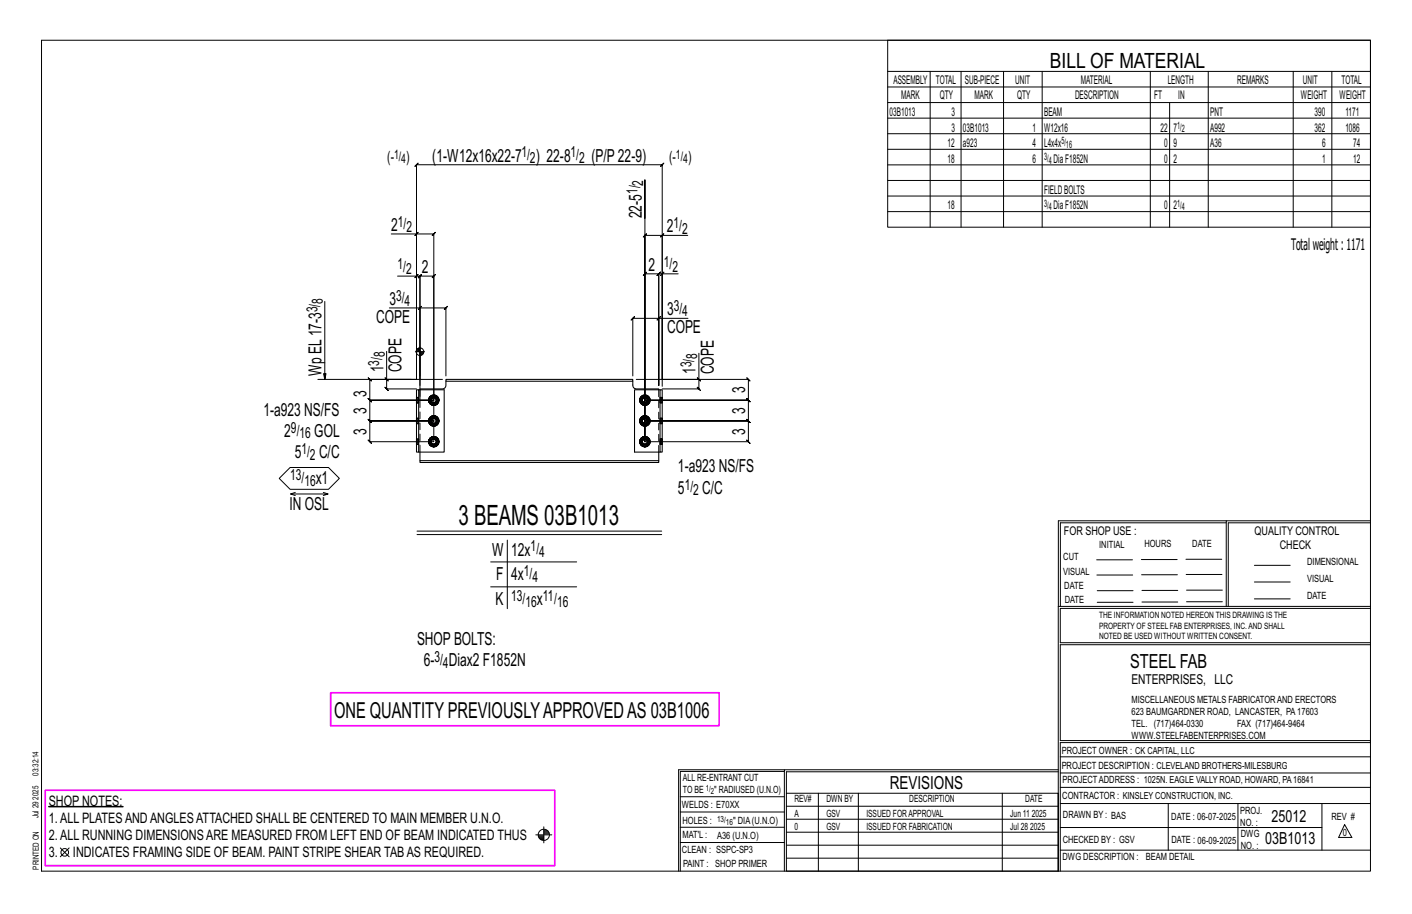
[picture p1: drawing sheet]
<svg xmlns="http://www.w3.org/2000/svg" width="432mm" height="279mm" viewBox="0 0 432 279" stroke-linecap="round" stroke-linejoin="round" font-family="sans-serif">
<path d="M14.9 246.5h22.7v.2h-22.7z" fill="#000" stroke="#000" stroke-width=".31"/>
<g fill="none" stroke="#000" stroke-width=".31">
<path d="M12.7 12.3h406.4v254h-406.4zM271.5 12.3h147.6v57.2h-147.6zM271.5 21.8h147.6M271.5 26.6h147.6M271.5 31.4h147.6M271.5 36.1h147.6M284.5 21.8v47.7M293.9 21.8v47.7M306.9 21.8v47.7M318.7 21.8v47.7M351.8 21.8v47.7M357.7 31.4v38.1"/>
<path d="M369.5 21.8v47.7M395.5 21.8v47.7M407.3 21.8v47.7M271.5 40.9h147.6M271.5 45.6h147.6M271.5 50.4h147.6M271.5 55.2h147.6M271.5 59.9h147.6M119.6 71.5h7.8v44.5v-31.6h-5.8M127.4 71.5h5.3l-.5 .5 1-1-.5 .5v63.5h-19.6l.5 .5-1-1 .5 .5v-6.3l.5 .5-1-1 .5 .5h19.6h-19.6l.5 .5-1-1 .5 .5v-6.4l.5 .5-1-1 1 1-1-1 .5 .5v-6.3l.5 .5-1-1 .5 .5h12.7M127.9 71l-1 1zM197.2 66.7v-11.7v80v-63l-.5 .5 1-1-.5 .5h5.3"/>
<path d="M203 71.5l-1 1zM210.3 72h-7.8v44h26.4l-.5-.5 1 1-.5-.5v6.3l-.5-.5 1 1-.5-.5h-31.7h31.7l-.5-.5 1 1-.5-.5v6.4l-.5-.5 1 1-.5-.5h-31.7h31.7l-.5-.5 1 1-.5-.5v6.3l-.5-.5 1 1-.5-.5h-31.7v-51.3l-.5 .5 1-1-.5 .5h4.3l-.5 .5 1-1-.5 .5v34.1M271.5 64.7h147.6M99.3 92.2v23.8l-.4-1.8h.8l-.4 1.8M119.1 94.1h9.3v23.7M126.9 84.9l1-1zM127.4 84.4h1l-.5 .5 1-1-.5 .5v37.9M128.4 94.1l-.5 .5 1-1zM128.4 94.1h8l-.5 .5 1-1-.5 .5v20.8M201 97.8l1-1zM201.5 97.3h-8l.5-.5-1 1 .5-.5v17.6M202.5 83.7h-1l.5-.5-1 1 .5-.5v34.1v-20.5h8.9"/>
<path d="M203 83.2l-1 1zM207.4 83.7h-4.9v34.4M97.2 116h30.2v-65.6l-.5 .5 1-1-.5 .5h75.1l-.5 .5 1-1-.5 .5v65.6M117.7 115.5l1 1zM118.2 107.4v8.6h17.1M118.2 116v2.9l-.5-.5 1 1-.5-.5h9.2M127 107.5h2.8M127.4 107v.5M127.6 106.7v.8M127.8 106.5v1M128 106.4v1.1M128.2 106.4v1.1"/>
<path d="M128.4 116v-31.6l-.5 .5 1-1-.5 .5h4.3l-.5 .5 1-1-.5 .5v37.9h-19.6h19.6M128.4 106.1v8.8M128.6 107.5v1.2M128.9 107.5v1.1M129.1 107.5v1M129.3 107.5v.8M129.5 107.5v.5M213.2 115.5l1 1zM213.7 108v8h-19.1M213.7 116v2.9l-.5-.5 1 1-.5-.5h-11.2M131.1 135h.5M131.1 128.7h.5"/>
<path d="M131.1 122.3h.5M131.3 134.4l.4 .2-.1 .4M131.3 128.1l.4 .2-.1 .4M131.3 121.7l.4 .2-.1 .4M131.6 136.1l.5 .3M131.6 129.8l.5 .3M131.6 123.4l.5 .3M131.6 135l.1 .4-.4 .2M131.6 128.7l.1 .4-.4 .2M131.6 122.3l.1 .4-.4 .2M131.7 134.6l.2-.3-.3-.3a1.52 1.52 0 0 0 0 2.1l.3-.3-.2-.4M131.7 128.3l.2-.3-.3-.4a1.52 1.52 0 0 0 0 2.2l.3-.4-.2-.3"/>
<path d="M131.7 121.9l.2-.3-.3-.3a1.52 1.52 0 0 0 0 2.1l.3-.3-.2-.4M131.9 135.8l.4 .2-.2 .4 .6 .1M131.9 129.4l.4 .2-.2 .5 .6 .1M131.9 123.1l.4 .2-.2 .4 .6 .1M132.1 133.6l-.5 .4M132.1 127.3l-.5 .3M132.1 120.9l-.5 .4M132.3 136l.4 .1v.4l.5-.1M132.3 129.6l.4 .1v.5l.5-.1M132.3 123.3l.4 .1v.4l.5-.1M132.7 133.5l-.6 .1 .2 .5-.4 .2M132.7 134l.4 .1 .1-.5 .5 .4-.3 .3"/>
<path d="M132.7 127.2l-.6 .1 .2 .4-.4 .3M132.7 127.7h.4l.1-.4 .5 .3-.3 .4M132.7 120.8l-.6 .1 .2 .5-.4 .2M132.7 121.3l.4 .1 .1-.5 .5 .4-.3 .3M133.1 134.1l.3 .2 .3 .7h.5l-.1 .6M133.1 127.7l.3 .3 .3 .7h.5l-.1 .6M133.1 121.4l.3 .2 .3 .7h.5l-.1 .6M133.2 133.6l-.5-.1v.5l-.4 .1M133.2 127.3l-.5-.1v.5h-.4M133.2 120.9l-.5-.1v.5l-.4 .1M133.4 135.8l.3 .3-.5 .3-.1-.4-.4 .1M133.4 129.4l.3 .4-.5 .3-.1-.5-.4 .1"/>
<path d="M133.4 123.1l.3 .3-.5 .3-.1-.4-.4 .1M133.6 135.4l.5 .2-.4 .5M133.6 129.1l.5 .2-.4 .5M133.6 122.7l.5 .2-.4 .5M133.7 135l-.3 .8-.3 .2M133.7 128.7l-.3 .7-.3 .2M133.7 122.3l-.3 .8-.3 .2M133.7 134l.4 .4-.5 .2M133.7 127.6l.4 .5-.5 .2M133.7 121.3l.4 .4-.5 .2M134.1 134.4l.1 .6M134.1 128.1l.1 .6"/>
<path d="M134.1 121.7l.1 .6M195.7 135h.5M195.7 128.7h.5M195.7 122.3h.5M195.8 121.7l.5 .2-.1 .4M195.8 128.1l.5 .2-.1 .4M195.8 134.4l.5 .2-.1 .4M196.1 123.4l.5 .3M196.1 129.8l.5 .3M196.1 136.1l.5 .3M196.2 122.3l.1 .4-.5 .2M196.2 128.7l.1 .4-.5 .2"/>
<path d="M196.2 135l.1 .4-.5 .2M196.3 121.9l.2-.3-.4-.3a1.52 1.52 0 0 0 0 2.1l.4-.3-.2-.4M196.3 128.3l.2-.3-.4-.4a1.52 1.52 0 0 0 0 2.2l.4-.4-.2-.3M196.3 134.6l.2-.3-.4-.3a1.52 1.52 0 0 0 0 2.1l.4-.3-.2-.4M196.5 123.1l.3 .2-.2 .4 .6 .1M196.5 129.4l.3 .2-.2 .5 .6 .1M196.5 135.8l.3 .2-.2 .4 .6 .1M196.6 120.9l-.5 .4M196.6 127.3l-.5 .3M196.6 133.6l-.5 .4M196.8 123.3l.4 .1v.4l.6-.1M196.8 129.6l.4 .1v.5l.6-.1"/>
<path d="M196.8 136l.4 .1v.4l.6-.1M197.2 120.8l-.6 .1 .2 .5-.3 .2M197.2 121.3l.4 .1 .2-.5 .5 .4-.4 .3M197.2 127.2l-.6 .1 .2 .4-.3 .3M197.2 127.7h.4l.2-.4 .5 .3-.4 .4M197.2 133.5l-.6 .1 .2 .5-.3 .2M197.2 134l.4 .1 .2-.5 .5 .4-.4 .3M197.6 121.4l.3 .2 .3 .7h.5l-.1 .6M197.6 127.7l.3 .3 .3 .7h.5l-.1 .6M197.6 134.1l.3 .2 .3 .7h.5l-.1 .6M197.8 120.9l-.6-.1v.5l-.4 .1M197.8 127.3l-.6-.1v.5h-.4"/>
<path d="M197.8 133.6l-.6-.1v.5l-.4 .1M197.9 123.1l.4 .3-.5 .3-.2-.4-.4 .1M197.9 129.4l.4 .4-.5 .3-.2-.5-.4 .1M197.9 135.8l.4 .3-.5 .3-.2-.4-.4 .1M198.2 122.7l.4 .2-.3 .5M198.2 129.1l.4 .2-.3 .5M198.2 135.4l.4 .2-.3 .5M198.2 122.3l-.3 .8-.3 .2M198.2 128.7l-.3 .7-.3 .2M198.2 135l-.3 .8-.3 .2M198.3 121.3l.3 .4-.4 .2M198.3 127.6l.3 .5-.4 .2"/>
<path d="M198.3 134l.3 .4-.4 .2M198.6 121.7l.1 .6M198.6 128.1l.1 .6M198.6 134.4l.1 .6M85.4 146.2l3.3-3.3h11.8l3.3 3.3-3.3 3.4h-11.8zM88.9 151h11.4l-1.4 .5M90.3 150.5l-1.4 .5 1.4 .5M98.9 150.5l1.4 .5M375 159.8h-50.7v25.6M375 159.2h-51.3l-.1 107.1M419.1 159.2h-44.1v26.2M419.1 159.8h-43.5v25.6"/>
<path d="M127.5 162.4h74.8M127.5 163.4h74.8M150.1 171.8h26.2M150.1 179.4h26.2M155.1 165.1v21M335.4 171.1h10.9M335.4 175.8h11M349 171h11M349.1 175.7h11M362.7 171h10.9M362.7 175.6h11M383.6 172.8h11"/>
<path d="M383.6 177.9h11M323.7 185.4h95.4M335.5 184.1h11M335.5 180.6h11M349.2 184h11M349.2 180.5h11M362.9 180.4h10.9M362.9 184h10.9M383.6 183.1h11M419.1 186h-94.9v10.5h94.9M419.1 197.1h-94.9v29.3h94.9v.6h-94.9v39.3M239.9 235.8h-31.9v30.5"/>
<path d="M239.9 235.3h-32.4v31M323.6 235.3h-83.7v31M323.6 235.9h-83.1v6.6M324.2 236.3h94.9M324.2 231.4h94.9M18.4 259.2l2.7 2.7M21.1 259.2l-2.7 2.7M163.8 255.2h5M164.6 255.5h1.7M164.7 255.8h1.6M164.8 256.1h1.5M165 256.4h1.3"/>
<path d="M165.4 256.6h.9M166.3 252.8v4.9M166.3 254.1h1.3M166.3 253.8h.9M166.3 254.6h1.6M166.3 254.3h1.5M166.3 254.9h1.7M208 252.9h31.9M208 257.5h31.9M208 243.6h31.9M208 248.2h31.9M240.5 242.5h83.1v23.8h-83.1z"/>
<path d="M240.5 258.4h83.1M240.5 254.4h83.1M240.5 250.4h83.1M240.5 246.5h83.1M250.3 242.5v23.8M262.5 242.5v23.8M306.5 242.5v23.8M324.2 253h80.1M324.2 245.6h94.9M324.2 259.9h94.9M324.2 240.7h94.9M357.3 245.6v14.3"/>
<path d="M378.6 245.6v14.3M404.3 245.6v14.3M411.2 252.1l2.2 3.9h-4zM240.5 262.3h83.1"/>
<circle cx="128.4" cy="107.5" r="1.16"/>
<circle cx="166.3" cy="255.2" r="1.71"/>
<circle cx="19.8" cy="260.6" r="1.17"/>
</g>
<path d="M101.1 211.8h118.8v10.1h-118.8zM13.8 241.6h155.8v23h-155.8z" fill="none" stroke="#f0f" stroke-width=".5"/>
<path d="M127.4 119.2h.6v19h-.6zM128 119.2h7.8v19h-7.8M136.4 116h57.1v.5h-57.1zM136.4 116.5v1.3a1.06 1.06 0 0 1-1.1 1.1h-6.9v.3M193.5 116.5v1.3a1.06 1.06 0 0 0 1.1 1.1h6.9v.3M201.8 119.2h.7v19h-.7zM201.8 119.2h-7.8v19h7.8M128.4 138.2v2.6M201.5 138.2v2.6M128.4 140.8h73.1v.6h-73.1z" fill="none" stroke="#000" stroke-width=".32"/>
<g fill="none" stroke="#000" stroke-width=".31" stroke-dasharray="2 1.4">
<path d="M128.4 119.2v19M127.4 135.8l.6 .1zM127.4 135.8v-.2M127.4 135.4v.2h.6v.2M127.4 135v-.3h.6v.3M127.4 134.7v-.3h.6v.3M127.4 134.4v-.2h.6v.2M127.4 134.2h.6M127.4 129.5h.6zM127.4 129.5v-.2M127.4 129v.3h.6v.2M127.4 128.7v-.4h.6v.4"/>
<path d="M127.4 128.3v-.2h.6v.2M127.4 128.1v-.2h.6v.2M127.4 127.9h.6M127.4 123.1l.6 .1zM127.4 123.1v-.2M127.4 122.7v.2h.6v.2M127.4 122.3v-.3h.6v.3M127.4 122v-.3h.6v.3M127.4 121.7v-.2h.6v.2M127.4 121.5h.6M128 135.4v-.4h-.6v.4h.6v.2M128 129v-.3h-.6v.3h.6v.3"/>
<path d="M128 122.7v-.4h-.6v.4h.6v.2M131.1 135l.1 .6zM131.1 128.7l.1 .6zM131.1 122.3l.1 .6zM131.1 135l.2 .6zM131.1 135l.8-1.3-.8 1.3 .8 1.4-.8-1.4h.5M131.1 128.7l.2 .6zM131.1 128.7l.8-1.3-.8 1.3 .8 1.3-.8-1.3h.5M131.1 122.3l.2 .6zM131.1 122.3l.8-1.3-.8 1.3 .8 1.4-.8-1.4h.5M131.2 134.4l-.1 .6zM131.2 135.6l.3 .6z"/>
<path d="M131.2 128.1l-.1 .6zM131.2 129.3l.3 .5zM131.2 121.7l-.1 .6zM131.2 122.9l.3 .6zM131.3 135.6l.4-.2-.1-.4M131.3 134.4l.4 .2-.1 .4M131.3 129.3l.4-.2-.1-.4M131.3 128.1l.4 .2-.1 .4M131.3 122.9l.4-.2-.1-.4M131.3 121.7l.4 .2-.1 .4M131.5 133.9l-.3 .5zM131.5 136.2l.5 .3z"/>
<path d="M131.5 133.9l.5-.3zM131.5 127.6l-.3 .5zM131.5 129.8l.5 .4zM131.5 127.6l.5-.4zM131.5 121.2l-.3 .5zM131.5 123.5l.5 .3zM131.5 121.2l.5-.3zM131.6 136.1l.5 .3zM131.6 136.1l.5 .3M131.6 134l.5-.4zM131.6 134l.5-.4M131.6 129.8l.5 .3z"/>
<path d="M131.6 129.8l.5 .3M131.6 127.6l.5-.3zM131.6 127.6l.5-.3M131.6 123.4l.5 .3zM131.6 123.4l.5 .3M131.6 121.3l.5-.4zM131.6 121.3l.5-.4M131.7 135.4l.6 .6M131.7 134.6l.6-.5M131.7 129.1l.6 .5M131.7 128.3l.6-.6M131.7 122.7l.6 .6"/>
<path d="M131.7 121.9l.6-.5M131.9 135l.1 .4zM131.9 128.7l.1 .4zM131.9 122.3l.1 .4zM131.9 136.4h1.5zM131.9 133.7h1.5zM131.9 130h1.5zM131.9 127.4h1.5zM131.9 123.7h1.5zM131.9 121h1.5zM131.9 134.3l-.3-.3-.5 1 .2-.6v1.2l.3 .5-.3-.5 .3 .5 .3-.3M131.9 128l-.3-.4-.5 1.1 .2-.6v1.2l.3 .5-.3-.5 .3 .5 .3-.4"/>
<path d="M131.9 121.6l-.3-.3-.5 1 .2-.6v1.2l.3 .5-.3-.5 .3 .5 .3-.3M132 134.6l-.1 .4zM132 135.4l.3 .3zM132 134.6l.3-.3zM132 128.3l-.1 .4zM132 129.1l.3 .3zM132 128.3l.3-.3zM132 121.9l-.1 .4zM132 122.7l.3 .3zM132 121.9l.3-.3zM132 136.5l.7 .1zM132 133.6l.7-.2z"/>
<path d="M132 130.2l.7 .1zM132 127.2l.7-.1zM132 123.8l.7 .1zM132 120.9l.7-.2zM132.3 136l.4 .1v.4l-.6-.1 .6 .1-.6-.1zM132.3 135.7l.4 .1zM132.3 134.3l.4-.1zM132.3 129.6l.4 .1v.5l-.6-.1 .6 .1-.6-.1zM132.3 129.4l.4 .1zM132.3 128l.4-.1zM132.3 123.3l.4 .1v.4l-.6-.1 .6 .1-.6-.1zM132.3 123l.4 .1z"/>
<path d="M132.3 121.6l.4-.1zM132.7 133.5l-.6 .1 .6-.1-.6 .1 .2 .5 .4-.1M132.7 136.6l.6-.1zM132.7 136.5l.5-.1zM132.7 136.5l.5-.1M132.7 136.1l.4-.1 .1 .4M132.7 135.8l.4-.1zM132.7 134.2l.4 .1zM132.7 133.5l.5 .1-.5-.1 .5 .1-.1 .5-.4-.1zM132.7 133.4l.6 .2zM132.7 127.2l-.6 .1 .6-.1-.6 .1 .2 .4h.4M132.7 130.3l.6-.1z"/>
<path d="M132.7 130.2l.5-.1zM132.7 130.2l.5-.1M132.7 129.7l.4-.1 .1 .5M132.7 129.5l.4-.1zM132.7 127.9l.4 .1zM132.7 127.2l.5 .1-.5-.1 .5 .1-.1 .4h-.4zM132.7 127.1l.6 .1zM132.7 120.8l-.6 .1 .6-.1-.6 .1 .2 .5 .4-.1M132.7 123.9l.6-.1zM132.7 123.8l.5-.1zM132.7 123.8l.5-.1M132.7 123.4l.4-.1 .1 .4"/>
<path d="M132.7 123.1l.4-.1zM132.7 121.5l.4 .1zM132.7 120.8l.5 .1-.5-.1 .5 .1-.1 .5-.4-.1zM132.7 120.7l.6 .2zM133.1 136l.3-.2M133.1 135.7l.3-.3zM133.1 134.3l.3 .3zM133.1 134.1l.3 .2M133.1 129.6l.3-.2M133.1 129.4l.3-.3zM133.1 128l.3 .3zM133.1 127.7l.3 .3"/>
<path d="M133.1 123.3l.3-.2M133.1 123l.3-.3zM133.1 121.6l.3 .3zM133.1 121.4l.3 .2M133.2 136.4l.5-.3zM133.2 136.4l.5-.3M133.2 133.6l.5 .4zM133.2 133.6l.5 .4M133.2 130.1l.5-.3zM133.2 130.1l.5-.3M133.2 127.3l.5 .3zM133.2 127.3l.5 .3"/>
<path d="M133.2 123.7l.5-.3zM133.2 123.7l.5-.3M133.2 120.9l.5 .4zM133.2 120.9l.5 .4M133.3 136.5l.5-.3zM133.3 133.6l.5 .3zM133.3 130.2l.5-.4zM133.3 127.2l.5 .4zM133.3 123.8l.5-.3zM133.3 120.9l.5 .3zM133.4 134.6l.1 .4zM133.4 128.3l.1 .4z"/>
<path d="M133.4 121.9l.1 .4zM133.4 133.7l.8 1.3zM133.4 127.4l.8 1.3zM133.4 121l.8 1.3zM133.5 135l-.1 .4zM133.5 128.7l-.1 .4zM133.5 122.3l-.1 .4zM133.6 135.4l.5 .2-.4 .5M133.6 134.6l.5-.2-.4-.4M133.6 129.1l.5 .2-.4 .5M133.6 128.3l.5-.2-.4-.5M133.6 122.7l.5 .2-.4 .5"/>
<path d="M133.6 121.9l.5-.2-.4-.4M133.7 136.1l-.3-.3 .3-.8M133.7 134l-.3 .3 .3 .7h.5l-.1 .6M133.7 129.8l-.3-.4 .3-.7M133.7 127.6l-.3 .4 .3 .7h.5l-.1 .6M133.7 123.4l-.3-.3 .3-.8M133.7 121.3l-.3 .3 .3 .7h.5l-.1 .6M133.8 133.9l.3 .5zM133.8 127.6l.3 .5zM133.8 121.2l.3 .5zM134.1 134.4l.1 .6zM134.1 134.4l.1 .6"/>
<path d="M134.1 128.1l.1 .6zM134.1 128.1l.1 .6M134.1 121.7l.1 .6zM134.1 121.7l.1 .6M134.1 135.6l-.3 .6zM134.1 129.3l-.3 .5zM134.1 122.9l-.3 .6zM134.2 135l-.8 1.4zM134.2 128.7l-.8 1.3zM134.2 122.3l-.8 1.4zM134.2 135l-.1 .6zM134.2 128.7l-.1 .6z"/>
<path d="M134.2 122.3l-.1 .6zM195.6 122.3l.1 .6zM195.6 128.7l.1 .6zM195.6 135l.1 .6zM195.7 122.3l.1 .6zM195.7 122.3l.8-1.3-.8 1.3 .8 1.4-.8-1.4h.5M195.7 128.7l.1 .6zM195.7 128.7l.8-1.3-.8 1.3 .8 1.3-.8-1.3h.5M195.7 135l.1 .6zM195.7 135l.8-1.3-.8 1.3 .8 1.4-.8-1.4h.5M195.7 121.7l-.1 .6zM195.7 122.9l.4 .6z"/>
<path d="M195.7 128.1l-.1 .6zM195.7 129.3l.4 .5zM195.7 134.4l-.1 .6zM195.7 135.6l.4 .6zM195.8 122.9l.5-.2-.1-.4M195.8 121.7l.5 .2-.1 .4M195.8 129.3l.5-.2-.1-.4M195.8 128.1l.5 .2-.1 .4M195.8 135.6l.5-.2-.1-.4M195.8 134.4l.5 .2-.1 .4M196.1 121.2l-.4 .5zM196.1 123.5l.5 .3z"/>
<path d="M196.1 121.2l.5-.3zM196.1 127.6l-.4 .5zM196.1 129.8l.5 .4zM196.1 127.6l.5-.4zM196.1 133.9l-.4 .5zM196.1 136.2l.5 .3zM196.1 133.9l.5-.3zM196.1 123.4l.5 .3zM196.1 123.4l.5 .3M196.1 121.3l.5-.4zM196.1 121.3l.5-.4M196.1 129.8l.5 .3z"/>
<path d="M196.1 129.8l.5 .3M196.1 127.6l.5-.3zM196.1 127.6l.5-.3M196.1 136.1l.5 .3zM196.1 136.1l.5 .3M196.1 134l.5-.4zM196.1 134l.5-.4M196.3 122.7l.5 .6M196.3 121.9l.5-.5M196.3 129.1l.5 .5M196.3 128.3l.5-.6M196.3 135.4l.5 .6"/>
<path d="M196.3 134.6l.5-.5M196.4 122.3l.1 .4zM196.4 128.7l.1 .4zM196.4 135l.1 .4zM196.5 123.7h1.5zM196.5 121h1.5zM196.5 130h1.5zM196.5 127.4h1.5zM196.5 136.4h1.5zM196.5 133.7h1.5zM196.5 121.6l-.4-.3-.4 1 .1-.6v1.2l.3 .5-.3-.5 .3 .5 .4-.3M196.5 128l-.4-.4-.4 1.1 .1-.6v1.2l.3 .5-.3-.5 .3 .5 .4-.4"/>
<path d="M196.5 134.3l-.4-.3-.4 1 .1-.6v1.2l.3 .5-.3-.5 .3 .5 .4-.3M196.5 121.9l-.1 .4zM196.5 122.7l.3 .3zM196.5 121.9l.3-.3zM196.5 128.3l-.1 .4zM196.5 129.1l.3 .3zM196.5 128.3l.3-.3zM196.5 134.6l-.1 .4zM196.5 135.4l.3 .3zM196.5 134.6l.3-.3zM196.6 123.8l.6 .1zM196.6 120.9l.6-.2z"/>
<path d="M196.6 130.2l.6 .1zM196.6 127.2l.6-.1zM196.6 136.5l.6 .1zM196.6 133.6l.6-.2zM196.8 123.3l.4 .1v.4l-.6-.1 .6 .1-.6-.1zM196.8 123l.4 .1zM196.8 121.6l.4-.1zM196.8 129.6l.4 .1v.5l-.6-.1 .6 .1-.6-.1zM196.8 129.4l.4 .1zM196.8 128l.4-.1zM196.8 136l.4 .1v.4l-.6-.1 .6 .1-.6-.1zM196.8 135.7l.4 .1z"/>
<path d="M196.8 134.3l.4-.1zM197.2 120.8l-.6 .1 .6-.1-.6 .1 .2 .5 .4-.1M197.2 123.9l.6-.1zM197.2 123.8l.6-.1zM197.2 123.8l.6-.1M197.2 123.4l.4-.1 .2 .4M197.2 123.1l.4-.1zM197.2 121.5l.4 .1zM197.2 120.8l.6 .1-.6-.1 .6 .1-.2 .5-.4-.1zM197.2 120.7l.6 .2zM197.2 127.2l-.6 .1 .6-.1-.6 .1 .2 .4h.4M197.2 130.3l.6-.1z"/>
<path d="M197.2 130.2l.6-.1zM197.2 130.2l.6-.1M197.2 129.7l.4-.1 .2 .5M197.2 129.5l.4-.1zM197.2 127.9l.4 .1zM197.2 127.2l.6 .1-.6-.1 .6 .1-.2 .4h-.4zM197.2 127.1l.6 .1zM197.2 133.5l-.6 .1 .6-.1-.6 .1 .2 .5 .4-.1M197.2 136.6l.6-.1zM197.2 136.5l.6-.1zM197.2 136.5l.6-.1M197.2 136.1l.4-.1 .2 .4"/>
<path d="M197.2 135.8l.4-.1zM197.2 134.2l.4 .1zM197.2 133.5l.6 .1-.6-.1 .6 .1-.2 .5-.4-.1zM197.2 133.4l.6 .2zM197.6 123.3l.3-.2M197.6 123l.3-.3zM197.6 121.6l.3 .3zM197.6 121.4l.3 .2M197.6 129.6l.3-.2M197.6 129.4l.3-.3zM197.6 128l.3 .3zM197.6 127.7l.3 .3"/>
<path d="M197.6 136l.3-.2M197.6 135.7l.3-.3zM197.6 134.3l.3 .3zM197.6 134.1l.3 .2M197.8 123.7l.5-.3zM197.8 123.7l.5-.3M197.8 120.9l.5 .4zM197.8 120.9l.5 .4M197.8 130.1l.5-.3zM197.8 130.1l.5-.3M197.8 127.3l.5 .3zM197.8 127.3l.5 .3"/>
<path d="M197.8 136.4l.5-.3zM197.8 136.4l.5-.3M197.8 133.6l.5 .4zM197.8 133.6l.5 .4M197.8 123.8l.5-.3zM197.8 120.9l.5 .3zM197.8 130.2l.5-.4zM197.8 127.2l.5 .4zM197.8 136.5l.5-.3zM197.8 133.6l.5 .3zM197.9 121.9l.1 .4zM197.9 128.3l.1 .4z"/>
<path d="M197.9 134.6l.1 .4zM198 121l.7 1.3zM198 127.4l.7 1.3zM198 133.7l.7 1.3zM198 122.3l-.1 .4zM198 128.7l-.1 .4zM198 135l-.1 .4zM198.2 122.7l.4 .2-.3 .5M198.2 121.9l.4-.2-.3-.4M198.2 129.1l.4 .2-.3 .5M198.2 128.3l.4-.2-.3-.5M198.2 135.4l.4 .2-.3 .5"/>
<path d="M198.2 134.6l.4-.2-.3-.4M198.3 123.4l-.4-.3 .3-.8M198.3 121.3l-.4 .3 .3 .7h.5l-.1 .6M198.3 129.8l-.4-.4 .3-.7M198.3 127.6l-.4 .4 .3 .7h.5l-.1 .6M198.3 136.1l-.4-.3 .3-.8M198.3 134l-.4 .3 .3 .7h.5l-.1 .6M198.3 121.2l.4 .5zM198.3 127.6l.4 .5zM198.3 133.9l.4 .5zM198.6 121.7l.1 .6zM198.6 121.7l.1 .6"/>
<path d="M198.6 128.1l.1 .6zM198.6 128.1l.1 .6M198.6 134.4l.1 .6zM198.6 134.4l.1 .6M198.7 122.9l-.4 .6zM198.7 121.7l.1 .6zM198.7 129.3l-.4 .5zM198.7 128.1l.1 .6zM198.7 135.6l-.4 .6zM198.7 134.4l.1 .6zM198.7 122.3l-.7 1.4zM198.7 128.7l-.7 1.3z"/>
<path d="M198.7 135l-.7 1.4zM198.8 122.3l-.1 .6zM198.8 128.7l-.1 .6zM198.8 135l-.1 .6zM201.5 138.2v-19M201.8 121.5h.7zM201.8 122v.3h.7v-.3h-.7v-.3M201.8 127.8l.7 .1zM201.8 128.3v.4h.7v-.4h-.7v-.2M201.8 134.2h.7zM201.8 134.7v.3h.7v-.3h-.7v-.3M202.5 121.5v.2"/>
<path d="M202.5 122v-.3h-.7v-.2M202.5 122.3v.4h-.7v-.4M202.5 122.7v.2h-.7v-.2M202.5 122.9v.2h-.7v-.2M202.5 123.1h-.7M202.5 127.9v.2M202.5 128.3v-.2h-.7v-.2M202.5 128.7v.3h-.7v-.3M202.5 129v.3h-.7v-.3M202.5 129.3v.2h-.7v-.2M202.5 129.5h-.7M202.5 134.2v.2"/>
<path d="M202.5 134.7v-.3h-.7v-.2M202.5 135v.4h-.7v-.4M202.5 135.4v.2h-.7v-.2M202.5 135.6v.2h-.7v-.2M202.5 135.8h-.7"/>
</g>
<text font-size="8.6" x="140.2" y="160.4">3 BEAMS 03B1013</text>
<text font-size="6.7" x="102.2" y="219.6">ONE QUANTITYPREVIOUSLYAPPROVEDAS 03B1006</text>
<text font-size="6.4" x="321.1" y="20.7">BILL OF MATERIAL</text>
<text font-size="5.9" x="345.6" y="204.1">STEEL FAB</text>
<g font-size="5.5">
<text x="132.2" y="49.4">(1-W12x16x22-7</text>
<text x="163.8" y="49.4">) 22-8</text>
<text x="180.9" y="49.4">(P/P22-9)</text>
<text x="119.6" y="70.5">2</text>
<text x="196.2" y="66.7" transform="rotate(-90 196.2 66.7)">22-5</text>
<text x="203.9" y="71">2</text>
<text x="129" y="83.4">2</text>
<text x="198.3" y="82.7">2</text>
<text x="119.1" y="93.1">3</text>
<text x="115" y="98.7">COPE</text>
<text x="204" y="96.3">3</text>
<text x="204" y="101.9">COPE</text>
<text x="117.2" y="113.8" transform="rotate(-90 117.2 113.8)">1</text>
<text x="122.8" y="113.8" transform="rotate(-90 122.8 113.8)">COPE</text>
<text x="98.3" y="114.9" transform="rotate(-90 98.3 114.9)">Wp EL17-3</text>
<text x="212.7" y="114.4" transform="rotate(-90 212.7 114.4)">1</text>
<text x="218.3" y="114.4" transform="rotate(-90 218.3 114.4)">COPE</text>
<text x="112.1" y="121.2" transform="rotate(-90 112.1 121.2)">3</text>
<text x="227.9" y="120.2" transform="rotate(-90 227.9 120.2)">3</text>
<text x="80.5" y="127.1">1-a923 NS/FS</text>
<text x="112.1" y="126.5" transform="rotate(-90 112.1 126.5)">3</text>
<text x="227.9" y="126.5" transform="rotate(-90 227.9 126.5)">3</text>
<text x="86.9" y="133.6">2</text>
<text x="96.1" y="133.6">GOL</text>
<text x="112.1" y="132.9" transform="rotate(-90 112.1 132.9)">3</text>
<text x="227.9" y="132.9" transform="rotate(-90 227.9 132.9)">3</text>
<text x="90.1" y="140.1">5</text>
<text x="97.6" y="140.1">C/C</text>
<text x="96.6" y="148">x1</text>
<text x="207.3" y="144.4">1-a923 NS/FS</text>
<text x="207.3" y="150.9">5</text>
<text x="214.8" y="150.9">C/C</text>
<text x="88.5" y="156">IN OSL</text>
<text x="150.5" y="169.8">W</text>
<text x="156.3" y="169.8">12x</text>
<text x="151.7" y="177.5">F</text>
<text x="156.3" y="177.5">4x</text>
<text x="151.5" y="185.1">K</text>
<text x="164.2" y="185.1">x</text>
<text x="127.5" y="197.2">SHOPBOLTS:</text>
<text x="129.6" y="203.7">6-</text>
<text x="137.2" y="203.7">Diax2 F1852N</text>
<text x="272.2" y="241.1">REVISIONS</text>
</g>
<g font-size="5.1">
<text x="388.9" y="251.3">25012</text>
<text x="386.9" y="258.1">03B1013</text>
</g>
<text font-size="4.9" x="394.8" y="76.4">Totalweight : 1171</text>
<g font-size="4.7">
<text x="118.4" y="49.5">(-</text>
<text x="124.2" y="49.5">)</text>
<text x="159.5" y="48.1">1/</text>
<text x="162.1" y="49.8">2</text>
<text x="174.5" y="48.1">1/</text>
<text x="177.1" y="49.8">2</text>
<text x="204.6" y="49.5">(-</text>
<text x="210.4" y="49.5">)</text>
<text x="195" y="59.3" transform="rotate(-90 195 59.3)">1/</text>
<text x="196.6" y="56.7" transform="rotate(-90 196.6 56.7)">2</text>
<text x="121.7" y="69.3">1/</text>
<text x="124.3" y="70.9">2</text>
<text x="206" y="69.7">1/</text>
<text x="208.6" y="71.4">2</text>
<text x="121.6" y="82.2">1/</text>
<text x="124.2" y="83.8">2</text>
<text x="203" y="81.5">1/</text>
<text x="205.7" y="83.1">2</text>
<text x="97.1" y="95.5" transform="rotate(-90 97.1 95.5)">3/</text>
<text x="98.7" y="92.8" transform="rotate(-90 98.7 92.8)">8</text>
<text x="121.1" y="91.9">3/</text>
<text x="123.7" y="93.6">4</text>
<text x="206" y="95.1">3/</text>
<text x="208.7" y="96.7">4</text>
<text x="116" y="111.8" transform="rotate(-90 116 111.8)">3/</text>
<text x="117.7" y="109.2" transform="rotate(-90 117.7 109.2)">8</text>
<text x="211.5" y="112.3" transform="rotate(-90 211.5 112.3)">3/</text>
<text x="213.2" y="109.7" transform="rotate(-90 213.2 109.7)">8</text>
<text x="89" y="132.3">9/</text>
<text x="91.6" y="134">16</text>
<text x="92.2" y="138.9">1/</text>
<text x="94.8" y="140.5">2</text>
<text x="88.7" y="146.8">13/</text>
<text x="93.1" y="148.4">16</text>
<text x="209.4" y="149.6">1/</text>
<text x="212" y="151.3">2</text>
<text x="162.3" y="168.6">1/</text>
<text x="164.9" y="170.2">4</text>
<text x="160.2" y="176.2">1/</text>
<text x="162.8" y="177.9">4</text>
<text x="156.3" y="183.8">13/</text>
<text x="160.7" y="185.5">16</text>
<text x="166" y="183.8">11/</text>
<text x="170.4" y="185.5">16</text>
<text x="132.9" y="202.5">3/</text>
<text x="135.5" y="204.1">4</text>
</g>
<g font-size="4.4">
<text x="14.9" y="251.5">1.ALL PLATESANDANGLESATTACHED SHALL BE CENTERED TO MAIN MEMBER U.N.O.</text>
<text x="14.9" y="246.3">SHOP NOTES:</text>
<text x="14.9" y="256.7">2.ALL RUNNING DIMENSIONSARE MEASURED FROM LEFT END OF BEAM INDICATED THUS</text>
<text x="14.9" y="262">3.</text>
<text x="22.3" y="262">INDICATES FRAMING SIDE OF BEAM. PAINT STRIPE SHEAR TABAS REQUIRED.</text>
</g>
<text font-size="4.2" x="346" y="209.1">ENTERPRISES, LLC</text>
<g font-size="4">
<text x="120.5" y="48.5">1/</text>
<text x="122.7" y="49.9">4</text>
<text x="206.7" y="48.5">1/</text>
<text x="208.9" y="49.9">4</text>
</g>
<g font-size="3.7">
<text x="273.2" y="25.6">ASSEMBLY</text>
<text x="286.2" y="25.6">TOTAL</text>
<text x="295.1" y="25.6">SUB-PIECE</text>
<text x="310.4" y="25.6">UNIT</text>
<text x="330.5" y="25.6">MATERIAL</text>
<text x="357.1" y="25.6">LENGTH</text>
<text x="378.3" y="25.6">REMARKS</text>
<text x="398.4" y="25.6">UNIT</text>
<text x="410.2" y="25.6">TOTAL</text>
<text x="272.1" y="35.5">03B1013</text>
<text x="275.6" y="30.4">MARK</text>
<text x="287.4" y="30.4">QTY</text>
<text x="290.9" y="35.5">3</text>
<text x="298" y="30.4">MARK</text>
<text x="311" y="30.4">QTY</text>
<text x="319.3" y="35.5">BEAM</text>
<text x="328.7" y="30.4">DESCRIPTION</text>
<text x="353" y="30.4">FT</text>
<text x="360.3" y="30.4">IN</text>
<text x="370.1" y="35.5">PNT</text>
<text x="397.8" y="30.4">WEIGHT</text>
<text x="402" y="35.5">390</text>
<text x="409.6" y="30.4">WEIGHT</text>
<text x="411.4" y="35.5">1171</text>
<text x="290.9" y="40.2">3</text>
<text x="294.5" y="40.2">03B1013</text>
<text x="315.8" y="40.2">1</text>
<text x="319.3" y="40.2">W12x16</text>
<text x="354.9" y="40.2">22</text>
<text x="358.9" y="40.2">7</text>
<text x="370.1" y="40.2">A992</text>
<text x="402" y="40.2">362</text>
<text x="411.4" y="40.2">1086</text>
<text x="289.8" y="45">12</text>
<text x="294.5" y="45">a923</text>
<text x="315.8" y="45">4</text>
<text x="319.3" y="45">L4x4x</text>
<text x="356" y="45">0</text>
<text x="358.9" y="45">9</text>
<text x="370.1" y="45">A36</text>
<text x="404.3" y="45">6</text>
<text x="413.8" y="45">74</text>
<text x="289.8" y="49.7">18</text>
<text x="315.8" y="49.7">6</text>
<text x="322.2" y="49.7">DiaF1852N</text>
<text x="356" y="49.7">0</text>
<text x="358.9" y="49.7">2</text>
<text x="404.3" y="49.7">1</text>
<text x="413.8" y="49.7">12</text>
<text x="319.3" y="59.3">FIELDBOLTS</text>
<text x="289.8" y="64">18</text>
<text x="322.2" y="64">DiaF1852N</text>
<text x="356" y="64">0</text>
<text x="358.9" y="64">2</text>
<text x="325.3" y="163.4">FOR SHOP USE :</text>
<text x="383.7" y="163.4">QUALITY CONTROL</text>
<text x="391.4" y="167.8">CHECK</text>
</g>
<g font-size="3.1">
<text x="360" y="39.4">1/</text>
<text x="361.4" y="40.5">2</text>
<text x="324.6" y="44.1">5/</text>
<text x="326" y="45.3">16</text>
<text x="319.3" y="48.9">3/</text>
<text x="320.7" y="50">4</text>
<text x="319.3" y="63.2">3/</text>
<text x="320.7" y="64.3">4</text>
<text x="360" y="63.2">1/</text>
<text x="361.4" y="64.3">4</text>
<text x="336.2" y="167.4">INITIAL</text>
<text x="350" y="167.1">HOURS</text>
<text x="364.6" y="167.2">DATE</text>
<text x="325.2" y="171.3">CUT</text>
<text x="399.8" y="172.8">DIMENSIONAL</text>
<text x="325.1" y="175.8">VISUAL</text>
<text x="399.8" y="177.9">VISUAL</text>
<text x="325.5" y="180">DATE</text>
<text x="325.7" y="184.4">DATE</text>
<text x="399.8" y="183.1">DATE</text>
<text x="346" y="215">MISCELLANEOUS METALS FABRICATORAND ERECTORS</text>
<text x="346" y="218.6">623 BAUMGARDNER ROAD, LANCASTER, PA17603</text>
<text x="346" y="225.8">WWW.STEELFABENTERPRISES.COM</text>
<text x="346" y="222.2">TEL. (717)464-0330</text>
<text x="378.3" y="222.2">FAX (717)464-9464</text>
<text x="324.7" y="230.5">PROJECT OWNER : CK CAPITAL, LLC</text>
<text x="208.8" y="238.8">ALL RE-ENTRANT CUT</text>
<text x="324.7" y="235.1">PROJECT DESCRIPTION : CLEVELAND BROTHERS-MILESBURG</text>
<text x="324.9" y="239.5">PROJECTADDRESS : 1025N. EAGLE VALLY ROAD, HOWARD, PA16841</text>
<text x="208.8" y="242.5">TO BE</text>
<text x="218.4" y="242.5">&quot; RADIUSED (U.N.O)</text>
<text x="242.9" y="245.3">REV#</text>
<text x="252.7" y="245.3">DWN BY</text>
<text x="278.1" y="245.3">DESCRIPTION</text>
<text x="313.5" y="245.3">DATE</text>
<text x="324.9" y="244.2">CONTRACTOR : KINSLEY CONSTRUCTION, INC.</text>
<text x="208.5" y="247">WELDS : E70XX</text>
<text x="208.7" y="251.7">HOLES :</text>
<text x="224.2" y="251.8">&quot; DIA(U.N.O)</text>
<text x="242.9" y="249.9">A</text>
<text x="252.7" y="249.9">GSV</text>
<text x="264.9" y="249.9">ISSUED FORAPPROVAL</text>
<text x="309" y="249.9">Jun 11</text>
<text x="315.5" y="249.9">2025</text>
<text x="325.1" y="250">DRAWN BY : BAS</text>
<text x="358.2" y="250.5">DATE : 06-07-2025</text>
<text x="379.3" y="248.9">PROJ.</text>
<text x="407.2" y="250.5">REV #</text>
<text x="208.7" y="256.3">MAT'L :</text>
<text x="219.3" y="256.4">A36 (U.N.O)</text>
<text x="242.9" y="253.8">0</text>
<text x="252.7" y="253.8">GSV</text>
<text x="264.9" y="253.8">ISSUED FOR FABRICATION</text>
<text x="309" y="253.8">Jul 28</text>
<text x="315" y="253.8">2025</text>
<text x="325" y="257.6">CHECKED BY : GSV</text>
<text x="358.3" y="257.7">DATE : 06-09-2025</text>
<text x="379.3" y="252.5">NO. :</text>
<text x="379.5" y="255.9">DWG</text>
<text x="410.6" y="255.5">0</text>
<text x="208.6" y="260.7">CLEAN : SSPC-SP3</text>
<text x="324.9" y="262.9">DWG DESCRIPTION :</text>
<text x="350.4" y="263">BEAM DETAIL</text>
<text x="379.5" y="259.5">NO. :</text>
<text x="208.9" y="265">PAINT : SHOP PRIMER</text>
</g>
<g font-size="2.7">
<text x="336.1" y="189">THE INFORMATION NOTED HEREON THIS DRAWING IS THE</text>
<text x="336.1" y="195.4">NOTED BE USED WITHOUT WRITTEN CONSENT.</text>
<text x="336.1" y="192.2">PROPERTY OF STEEL FAB ENTERPRISES, INC.AND SHALL</text>
</g>
<g font-size="2.6">
<text x="215.9" y="241.8">1/</text>
<text x="217.4" y="242.7">2</text>
<text x="219.3" y="251.1">13/</text>
<text x="222" y="252.1">16</text>
</g>
<g font-size="2.5">
<text x="11.7" y="237.1" transform="rotate(-90 11.7 237.1)">03:32:14</text>
<text x="11.8" y="244.4" transform="rotate(-90 11.8 244.4)">2025</text>
<text x="11.8" y="250.1" transform="rotate(-90 11.8 250.1)">Jul 29</text>
<text x="11.9" y="265.8" transform="rotate(-90 11.9 265.8)">PRINTED ON</text>
</g>
</svg>
